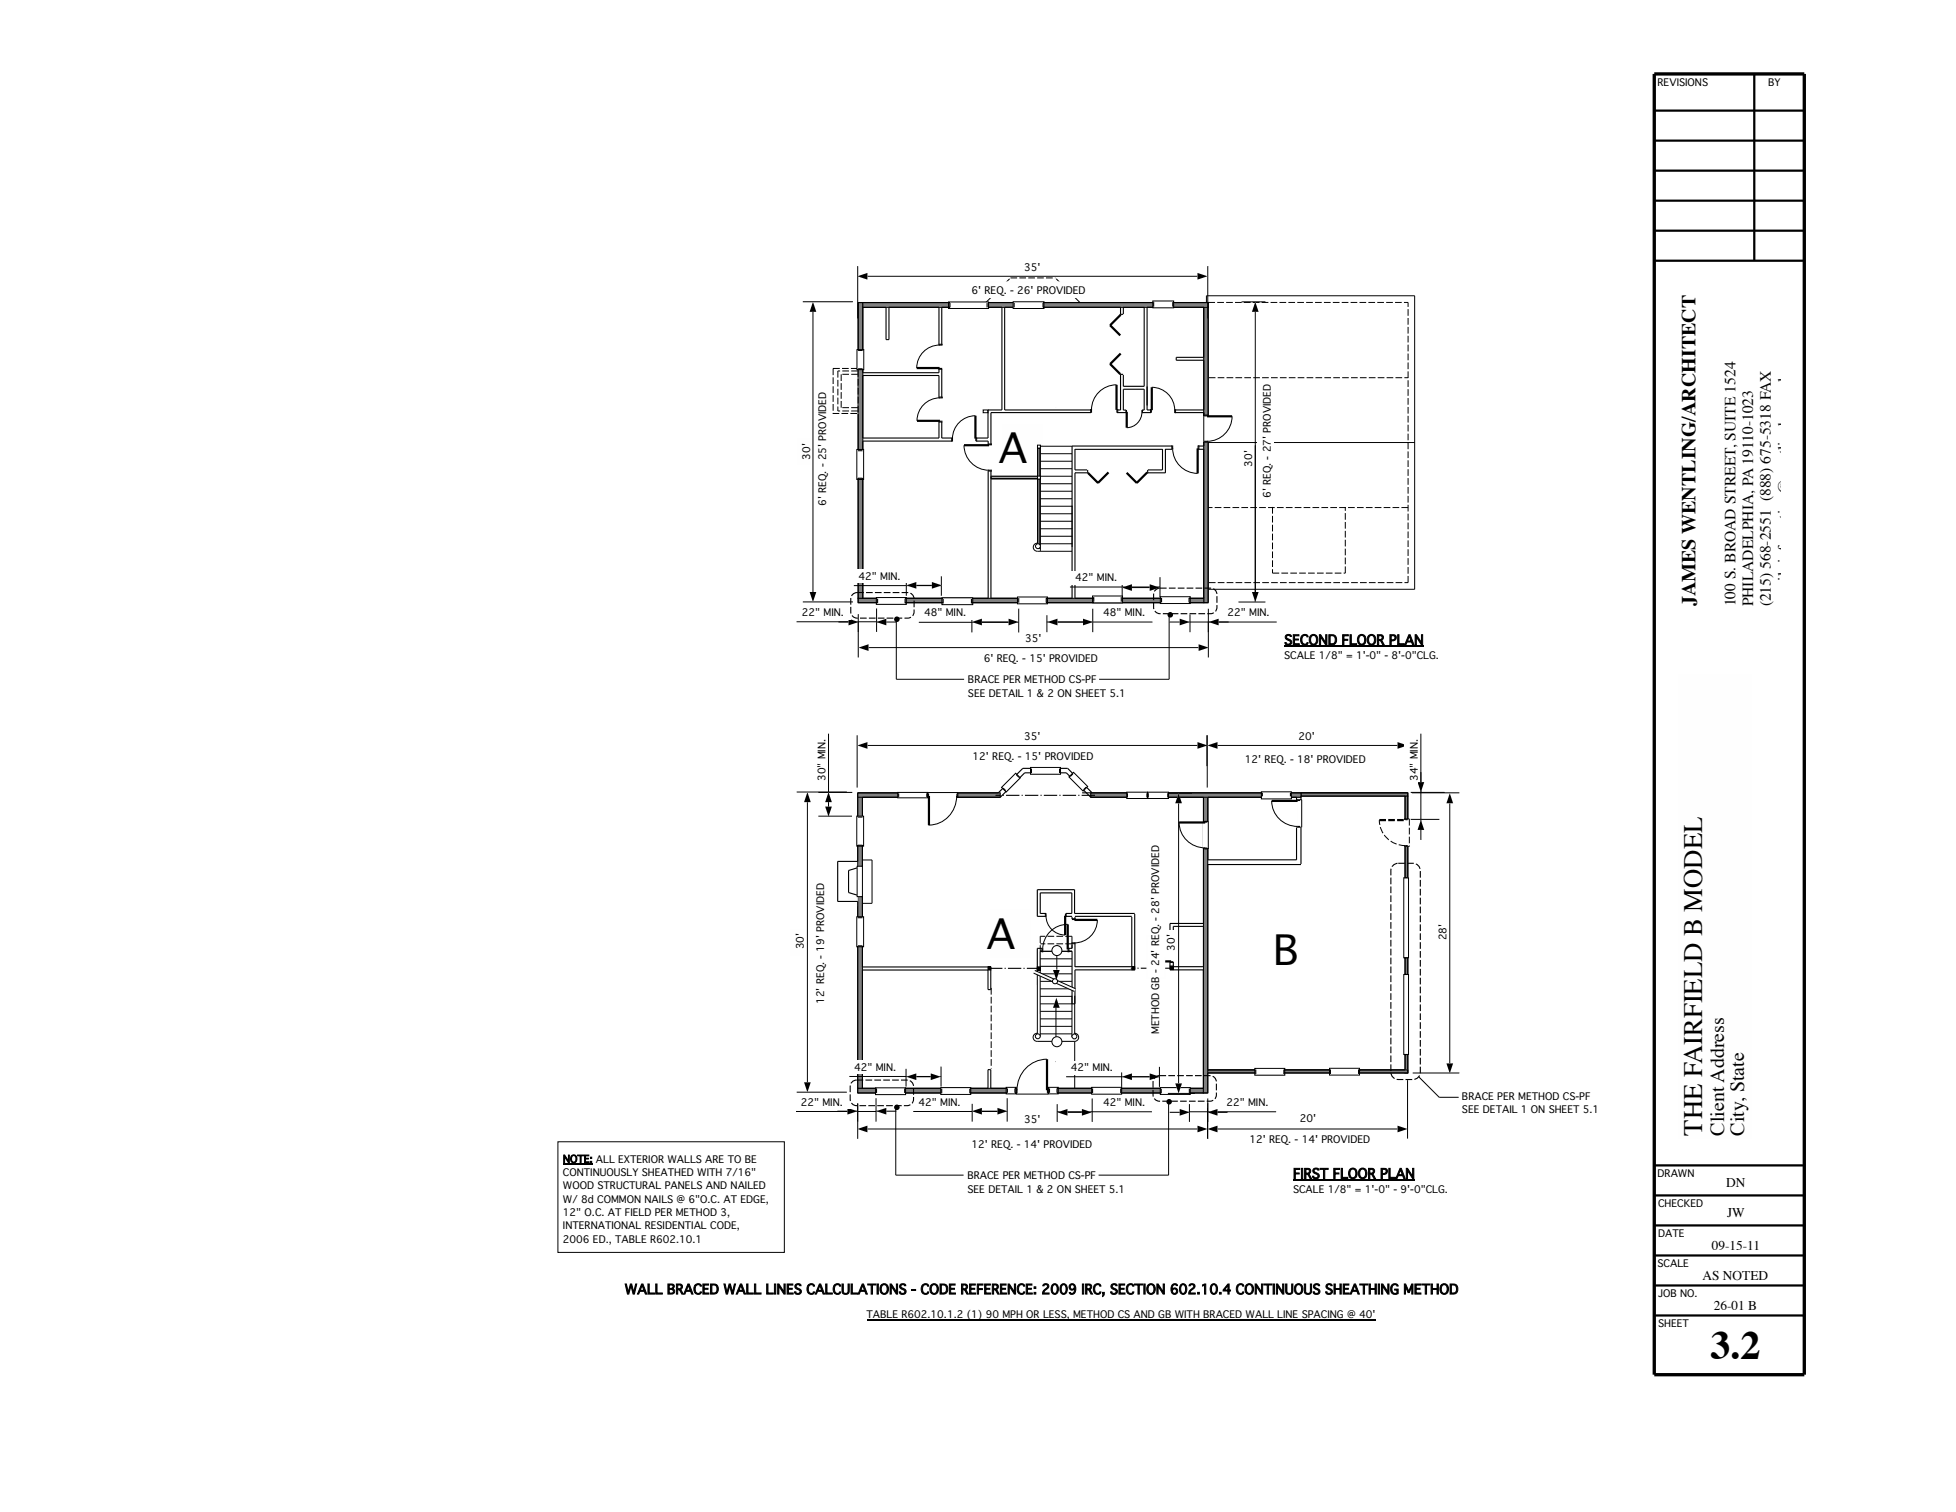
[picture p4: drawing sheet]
<svg xmlns="http://www.w3.org/2000/svg" width="279mm" height="216mm" viewBox="0 0 279 216" stroke-linecap="round" stroke-linejoin="round" font-family="sans-serif">
<path d="M172.6 63.2h29.5" fill="none" stroke="#000" stroke-width=".14"/>
<path d="M179.6 62.5h2.4v1.6h-2.4z" fill-rule="evenodd" fill="#fff"/>
<path d="M185.8 113.2h15.3v.5h-15.3z" fill-rule="evenodd" fill="#808080"/>
<path d="M185.8 113.2h15.3v.5h-15.3zM200.7 113.7h.4v39.5h-.4z" fill="none" stroke="#000" stroke-width=".14"/>
<path d="M200.9 113.7v39.5" fill="none" stroke="#808080" stroke-width=".4"/>
<path d="M171.9 113.8h.6v42.3h-.6z" fill-rule="evenodd" fill="#808080"/>
<path d="M171.9 113.8h.6v42.3h-.6zM172.5 152.8h28.6v.4h-28.6z" fill="none" stroke="#000" stroke-width=".14"/>
<path d="M172.5 153h28.6" fill="none" stroke="#808080" stroke-width=".44"/>
<path d="M122.5 155.4h49.4v.7h-49.4z" fill-rule="evenodd" fill="#808080"/>
<path d="M122.5 155.4h49.4v.7h-49.4z" fill="none" stroke="#000" stroke-width=".14"/>
<path d="M122.5 113.8h.7v41.6h-.7z" fill-rule="evenodd" fill="#808080"/>
<path d="M122.5 113.8h.7v41.6h-.7z" fill="none" stroke="#000" stroke-width=".14"/>
<path d="M122.5 113.2h20.4v.6h-20.4z" fill-rule="evenodd" fill="#808080"/>
<path d="M122.5 113.2h20.4v.6h-20.4z" fill="none" stroke="#000" stroke-width=".14"/>
<path d="M155.8 113.2h30v.6h-30z" fill-rule="evenodd" fill="#808080"/>
<path d="M155.8 113.2h30v.6h-30z" fill="none" stroke="#000" stroke-width=".14"/>
<path d="M171.9 43.2h.7v42.9h-.7z" fill-rule="evenodd" fill="#808080"/>
<path d="M171.9 43.2h.7v42.9h-.7z" fill="none" stroke="#000" stroke-width=".14"/>
<path d="M122.6 85.4h49.3v.7h-49.3z" fill-rule="evenodd" fill="#808080"/>
<path d="M122.6 85.4h49.3v.7h-49.3z" fill="none" stroke="#000" stroke-width=".14"/>
<path d="M122.6 43.2h.7v42.2h-.7z" fill-rule="evenodd" fill="#808080"/>
<path d="M122.6 43.2h.7v42.2h-.7z" fill="none" stroke="#000" stroke-width=".14"/>
<path d="M123.3 43.2h49.3v.7h-49.3z" fill-rule="evenodd" fill="#808080"/>
<path d="M123.3 43.2h49.3v.7h-49.3z" fill="none" stroke="#000" stroke-width=".14"/>
<path d="M123.8 188.5h72.7" fill="none" stroke="#000" stroke-width=".16"/>
<path d="M141.5 130h5.6v6.6h-5.6z" fill-rule="evenodd" fill="#fefefe"/>
<path d="M141.5 130h5.6v6.6h-5.6z" fill="none" stroke="#fefefe" stroke-width=".14"/>
<path d="M184.7 168.5h17.4" fill="none" stroke="#000" stroke-width=".16"/>
<path d="M113.8 113.1h7.2M115.3 114.5v40M113.8 156h7.2" fill="none" stroke="#000" stroke-width=".14"/>
<path d="M114.9 154.5h.9l-.5 1.5z" fill-rule="evenodd" fill="#fefefe"/>
<path d="M114.9 154.5h.9l-.5 1.5z" fill-rule="evenodd" fill="#000"/>
<path d="M115.3 113.1l.5 1.4h-.9z" fill-rule="evenodd" fill="#fefefe"/>
<path d="M115.3 113.1l.5 1.4h-.9z" fill-rule="evenodd" fill="#000"/>
<g fill="#fefefe">
<path d="M113 132.6h1.9v3.8h-1.9z" fill-rule="evenodd"/>
<path d="M143.3 60.7h5.5v6.6h-5.5z" fill-rule="evenodd"/>
</g>
<path d="M143.3 60.7h5.5v6.6h-5.5z" fill="none" stroke="#fefefe" stroke-width=".14"/>
<path d="M79.7 163h32.3v15.8h-32.3z" fill-rule="evenodd" fill="#fff"/>
<path d="M123 123.8v4.2M123.2 122.8h1.4v6.2h-1.4M148.1 147.5a.58 .58 0 0 0-.5 .6 .58 .58 0 0 0 .5 .6M153.1 142.2v5.9M153.5 147.5a.58 .58 0 0 1 .6 .6 .58 .58 0 0 1-.6 .6M153.5 142.2v6.1M79.7 163h32.3v15.8h-32.3z" fill="none" stroke="#000" stroke-width=".14"/>
<g fill="none" stroke="#000" stroke-width=".16">
<path d="M122.5 113.3v9.7M122.5 113.2h20.1l3.5-3.5h6.4l3.5 3.5M154.6 113.2h46.5v40h-28.6v2.9M172.5 113.8h12.7v9h-12.7zM122.5 128.7v27.4M141.5 138.1h-18.3v-10.1l-2-.6v-3.1l2-.6v-9.9h19.7l3.5-3.4h5.9l3.5 3.4h16.1v18.1h-4.8v6.6M148.6 135.8v3.4M153.1 130.9v4.5M153.5 127v3.4M153.6 138.5h8.5M167.1 138.5h4.8v16.9h-30.4M167.6 132.3h4.3v5.7h-4.3z"/>
<path d="M185.8 123.4v-9.7h14.9v39.1h-28.2v-29.4h13.3M141.1 141.3v-2.8h-17.9v16.9M80.4 166.3h4.2"/>
</g>
<path d="M122.5 127.8v1.6M123 123.7v4.3" fill="none" stroke="#fefefe" stroke-width=".14"/>
<path d="M153.2 147.8a.35 .35 0 0 1 .4-.1 .35 .35 0 0 1 .2 .3h-.3h.3a.35 .35 0 0 1-.4 .3 .35 .35 0 0 1-.2-.5z" fill-rule="evenodd" fill="#fff"/>
<g fill="none" stroke="#000" stroke-width=".14">
<path d="M148.1 148.7h5.4v6.7"/>
<circle cx="153.5" cy="148" r=".35"/>
</g>
<g fill="none" stroke="#000" stroke-width=".16">
<path d="M141.5 138.1v3.2h-.4M148.6 135.8h4.5v7.5M148.6 127.5h4.5v2.9h-4.5zM153.1 135.4h-4.9v3.7M153.5 130.4h8.6M153.5 127h-5.3v3.9h4.9M153.6 138h8.1M153.6 130.9h8.1M153.6 130.9v7.2M153.6 138.5v4.8M161.7 130.9v7.2M162.1 130.5v8"/>
<path d="M122.5 156.1h50M123.2 155.4h17.9v-2.7h.4v2.7"/>
</g>
<path d="M148.6 138.3h-7.5M167.6 138.3h-6.1" fill="none" stroke="#000" stroke-width=".16" stroke-dasharray="1.9 .3 .2 .3" stroke-linecap="butt"/>
<g fill="#fff">
<path d="M200.4 139.1h1v11.5h-1z" fill-rule="evenodd"/>
<path d="M200.5 139.1h.7v11.5h-.7z" fill-rule="evenodd"/>
</g>
<path d="M200.5 139.1h.7v11.5h-.7z" fill="none" stroke="#000" stroke-width=".14"/>
<path d="M122.5 123h-2.8v5.7h2.8M200.6 139.1h.5M200.6 150.6h.5" fill="none" stroke="#000" stroke-width=".16"/>
<path d="M141.6 141.1v11.5" fill="none" stroke="#000" stroke-width=".14" stroke-dasharray="1 .3" stroke-linecap="butt"/>
<path d="M156.4 113.6h-14.2" fill="none" stroke="#000" stroke-width=".16" stroke-dasharray="1.9 .3 .2 .3" stroke-linecap="butt"/>
<path d="M185.2 114.3h.9v3.8h-.9z" fill-rule="evenodd" fill="#fff"/>
<path d="M185.2 114.3h.9v3.8h-.9z" fill="none" stroke="#fefefe" stroke-width=".14"/>
<path d="M185.2 118h.5M185.2 114.3h.5" fill="none" stroke="#000" stroke-width=".16"/>
<path d="M185.2 114.2h.7M185.2 118.1h.7" fill="none" stroke="#000" stroke-width=".14"/>
<path d="M181.6 114.4h3.8v3.6a3.7 3.7 0 0 1-3.8-3.6z" fill-rule="evenodd" fill="#fff"/>
<path d="M181.6 114.4a3.7 3.7 0 0 0 3.8 3.6M185.9 114.2v3.9M172 121.1h.4" fill="none" stroke="#000" stroke-width=".14"/>
<path d="M181.6 114.4h3.8" fill="none" stroke="#000" stroke-width=".32"/>
<path d="M172 121.2h.6" fill="none" stroke="#000" stroke-width=".16"/>
<path d="M171.8 117.4h.9v3.7h-.9z" fill-rule="evenodd" fill="#fff"/>
<path d="M172 117.4h.5M172 117.3h.6M172 121.1h.5" fill="none" stroke="#000" stroke-width=".16"/>
<path d="M168.4 117.4a3.7 3.7 0 0 0 3.8 3.7M172 117.3h.5M172.6 117.3v3.9" fill="none" stroke="#000" stroke-width=".14"/>
<path d="M168.4 117.4h3.8" fill="none" stroke="#000" stroke-width=".32"/>
<path d="M145.3 155.2h4.3v.9h-4.3z" fill-rule="evenodd" fill="#fff"/>
<path d="M145.3 155.6v.5M149.6 155.5v.6" fill="none" stroke="#000" stroke-width=".16"/>
<path d="M149.6 151.2a4.4 4.4 0 0 0-4.3 4.5M149.7 155.5v.7h-4.5v-.6" fill="none" stroke="#000" stroke-width=".14"/>
<path d="M149.6 151.2v4.5" fill="none" stroke="#000" stroke-width=".32"/>
<path d="M149.9 155.3h1.1v.9h-1.1z" fill-rule="evenodd" fill="#fff"/>
<path d="M149.7 155.3h1.5v.9h-1.5z" fill="none" stroke="#000" stroke-width=".14"/>
<path d="M149.9 155.4v.6M151 155.4v.6" fill="none" stroke="#000" stroke-width=".16"/>
<path d="M143.9 155.3h1.1v.9h-1.1z" fill-rule="evenodd" fill="#fff"/>
<path d="M148.2 139.1v9.2M148.6 139.2v8.8M143.7 155.3h1.5v.9h-1.5zM150.7 151.6h.1" fill="none" stroke="#000" stroke-width=".14"/>
<path d="M143.9 155.4v.6M145 155.4v.6" fill="none" stroke="#000" stroke-width=".16"/>
<path d="M152.9 131.3h1v3.3h-1z" fill-rule="evenodd" fill="#fff"/>
<path d="M153.1 134.6h.5M153.1 131.3h.5" fill="none" stroke="#000" stroke-width=".16"/>
<path d="M153.1 134.8h.5M153.1 131.2h.5M156.7 131.4a3.3 3.3 0 0 1-3.2 3.2" fill="none" stroke="#000" stroke-width=".14"/>
<path d="M153.5 131.4h3.2" fill="none" stroke="#000" stroke-width=".32"/>
<path d="M149.4 130.3h2.8v.7h-2.8z" fill-rule="evenodd" fill="#fff"/>
<path d="M149.4 130.4v.4M152.2 130.4v.5" fill="none" stroke="#000" stroke-width=".16"/>
<path d="M148.9 135.4h3.7M149.3 130.4v.4M149.4 130.8a2.75 2.75 0 0 0 2.7 2.7M152.3 130.4v.5" fill="none" stroke="#000" stroke-width=".14"/>
<path d="M152.1 130.8v2.7" fill="none" stroke="#000" stroke-width=".32"/>
<path d="M128.4 113.1h4v.9h-4z" fill-rule="evenodd" fill="#fff"/>
<path d="M128.2 113.1h4.3v.8h-4.3zM136.7 113.4v.4" fill="none" stroke="#000" stroke-width=".14"/>
<path d="M128.4 113.3v.5M132.4 113.3v.5M136.8 113.2v.6" fill="none" stroke="#000" stroke-width=".16"/>
<path d="M132.6 113h4.1v1h-4.1z" fill-rule="evenodd" fill="#fff"/>
<path d="M132.5 113.2v.6M132.6 113.3v.5M136.7 113.3v.5" fill="none" stroke="#000" stroke-width=".16"/>
<path d="M132.5 113.3v.5M132.5 113.2h4.3M136.7 113.7a4 4 0 0 1-4.1 4.1" fill="none" stroke="#000" stroke-width=".14"/>
<path d="M132.7 113.7v4.1" fill="none" stroke="#000" stroke-width=".32"/>
<path d="M151.2 143.9h1.1v4.5h-1.1z" fill-rule="evenodd" fill="#fff"/>
<path d="M151.2 143.9h1.1v4.5h-1.1z" fill="none" stroke="#fefefe" stroke-width=".14"/>
<path d="M148.9 135.2h3.7v.9h-3.7z" fill-rule="evenodd" fill="#fff"/>
<path d="M148.9 135.4v.6M152.6 135.4v.6" fill="none" stroke="#000" stroke-width=".16"/>
<path d="M152.5 132v3.6" fill="none" stroke="#000" stroke-width=".32"/>
<path d="M148.8 135.4v.6M152.5 132a3.6 3.6 0 0 0-3.6 3.6M152.7 135.4v.6M148.6 147.6h4.5" fill="none" stroke="#000" stroke-width=".14"/>
<path d="M142.9 110.2h2v.4h-2z" fill-rule="evenodd" fill="#fff"/>
<path d="M142.9 110.2h2v.4h-2z" fill="none" stroke="#fefefe" stroke-width=".14"/>
<path d="M200.6 117h.9v3.9h-.9z" fill-rule="evenodd" fill="#fff"/>
<path d="M200.6 117h.9v3.9h-.9z" fill="none" stroke="#fefefe" stroke-width=".14" stroke-dasharray="1 .3" stroke-linecap="butt"/>
<path d="M201.1 117h-.5M201.1 120.7h-.5" fill="none" stroke="#000" stroke-width=".16" stroke-dasharray="1 .3" stroke-linecap="butt"/>
<path d="M200.6 116.9h.7M200.6 120.9h.7" fill="none" stroke="#000" stroke-width=".14" stroke-dasharray="1 .3" stroke-linecap="butt"/>
<path d="M197 117.1h3.7v3.6a3.7 3.7 0 0 1-3.7-3.6z" fill-rule="evenodd" fill="#fff"/>
<path d="M201.3 116.9v4M200.7 120.7a3.7 3.7 0 0 1-3.7-3.6" fill="none" stroke="#000" stroke-width=".14" stroke-dasharray="1 .3" stroke-linecap="butt"/>
<path d="M197 117.1h3.7" fill="none" stroke="#000" stroke-width=".32" stroke-dasharray="1 .3" stroke-linecap="butt"/>
<path d="M143.1 112.4l1.9-1.9 .7 .6-1.9 1.9z" fill-rule="evenodd" fill="#fff"/>
<path d="M145.1 110.4l.6 .7-2 2-.6-.7z" fill="none" stroke="#000" stroke-width=".14"/>
<path d="M143.3 112.5l.4 .4M145.2 110.6l.3 .4" fill="none" stroke="#000" stroke-width=".16"/>
<path d="M164 113.1h2.8v.9h-2.8z" fill-rule="evenodd" fill="#fff"/>
<path d="M163.9 113.1h3v.9h-3z" fill="none" stroke="#000" stroke-width=".14"/>
<path d="M164 113.3v.6M166.8 113.3v.6" fill="none" stroke="#000" stroke-width=".16"/>
<path d="M161 113.1h2.8v.9h-2.8z" fill-rule="evenodd" fill="#fff"/>
<path d="M160.9 113.1h3v.9h-3z" fill="none" stroke="#000" stroke-width=".14"/>
<path d="M161 113.3v.6M163.8 113.3v.6" fill="none" stroke="#000" stroke-width=".16"/>
<path d="M165.9 155.3h4v1h-4z" fill-rule="evenodd" fill="#fff"/>
<path d="M165.7 155.3h4.3v1h-4.3z" fill="none" stroke="#000" stroke-width=".14"/>
<path d="M165.9 155.5v.6M169.9 155.5v.6" fill="none" stroke="#000" stroke-width=".16"/>
<path d="M147.9 147.8a.35 .35 0 0 1 .4-.2 .35 .35 0 0 1 .3 .4h-.4h.4a.35 .35 0 0 1-.5 .3 .35 .35 0 0 1-.2-.5z" fill-rule="evenodd" fill="#fff"/>
<circle cx="148.2" cy="148" r=".35" fill="none" stroke="#000" stroke-width=".14"/>
<path d="M156 155.3h4v.9h-4z" fill-rule="evenodd" fill="#fff"/>
<path d="M155.9 155.3h4.3v.9h-4.3z" fill="none" stroke="#000" stroke-width=".14"/>
<path d="M156.1 155.4v.7M160.1 155.4v.7" fill="none" stroke="#000" stroke-width=".16"/>
<path d="M134.5 155.3h4v1h-4z" fill-rule="evenodd" fill="#fff"/>
<path d="M134.4 155.3h4.3v1h-4.3z" fill="none" stroke="#000" stroke-width=".14"/>
<path d="M134.5 155.5v.6M138.5 155.5v.6" fill="none" stroke="#000" stroke-width=".16"/>
<path d="M125.2 155.2h4v1h-4z" fill-rule="evenodd" fill="#fff"/>
<path d="M125.1 155.3h4.3v1h-4.3z" fill="none" stroke="#000" stroke-width=".14"/>
<path d="M125.2 155.4v.7M129.2 155.4v.7" fill="none" stroke="#000" stroke-width=".16"/>
<path d="M147.3 109.6h4v1h-4z" fill-rule="evenodd" fill="#fff"/>
<path d="M147.2 109.6h4.3v1h-4.3z" fill="none" stroke="#000" stroke-width=".14"/>
<path d="M147.3 109.7v.7M151.4 109.7v.7" fill="none" stroke="#000" stroke-width=".16"/>
<path d="M153.4 110.3l1.9 1.9-.7 .7-1.8-1.9z" fill-rule="evenodd" fill="#fff"/>
<path d="M153.3 110.3l2.1 2-.7 .7-2-2.1z" fill="none" stroke="#000" stroke-width=".14"/>
<path d="M153.3 110.5l-.4 .4M155.1 112.4l-.3 .4" fill="none" stroke="#000" stroke-width=".16"/>
<path d="M122.4 116.7h1v4h-1z" fill-rule="evenodd" fill="#fff"/>
<path d="M122.4 116.5h1v4.3h-1z" fill="none" stroke="#000" stroke-width=".14"/>
<path d="M122.5 116.7h.7M122.5 120.7h.7" fill="none" stroke="#000" stroke-width=".16"/>
<path d="M122.4 131h1v4h-1z" fill-rule="evenodd" fill="#fff"/>
<g fill="none" stroke="#000" stroke-width=".14">
<path d="M122.4 130.9h1v4.3h-1zM141.1 138.1h.4v.4h-.4zM148.2 138.1h.4v.5h-.4zM148.6 135.8h4.5M148.6 139.1h4.5M148.6 138h4.5M148.6 136.9h4.5M151 135.7v2.8M148.6 146.6h4.5M148.6 145.5h4.5M148.6 144.4h4.5M148.6 143.3h4.5"/>
<path d="M148.6 142.3h4.5M148.6 141.2h4.5M148.6 140.1h4.5"/>
</g>
<path d="M122.5 135.1h.7M122.5 131h.7" fill="none" stroke="#000" stroke-width=".16"/>
<g fill="#000">
<path d="M141.1 138.1h.4v.4h-.4z" fill-rule="evenodd"/>
<path d="M148.2 138.1h.4v.5h-.4z" fill-rule="evenodd"/>
</g>
<path d="M148.6 133.7v2.1M153.1 134.8h-4.5M153.1 133.7h-4.5M153.1 133.7v1.7" fill="none" stroke="#000" stroke-width=".14" stroke-dasharray="1 .3" stroke-linecap="butt"/>
<circle cx="151" cy="135.7" r=".71" fill="#fefefe" stroke="#000" stroke-width=".14"/>
<path d="M150.4 138.5h1l-.5 1.4z" fill-rule="evenodd" fill="#fefefe"/>
<path d="M150.4 138.5h1l-.5 1.4z" fill-rule="evenodd" fill="#000"/>
<path d="M150.8 143.9v4.8" fill="none" stroke="#000" stroke-width=".14"/>
<circle cx="151" cy="148.7" r=".71" fill="#fefefe" stroke="#000" stroke-width=".14"/>
<path d="M150.9 142.5l.5 1.4h-1z" fill-rule="evenodd" fill="#fefefe"/>
<path d="M150.9 142.5l.5 1.4h-1z" fill-rule="evenodd" fill="#000"/>
<path d="M147.8 138.6l5.8 2.6-.1 .4-5.9-2.6z" fill-rule="evenodd" fill="#fefefe"/>
<path d="M147.6 139l5.9 2.6zM147.8 138.6l5.8 2.6z" fill="none" stroke="#000" stroke-width=".14"/>
<path d="M150.4 139.9a.36 .36 0 0 1 .4-.1 .36 .36 0 0 1 .3 .3h-.4h.4a.36 .36 0 0 1-.5 .4 .36 .36 0 0 1-.2-.6z" fill-rule="evenodd" fill="#fff"/>
<circle cx="150.7" cy="140.1" r=".36" fill="none" stroke="#000" stroke-width=".14"/>
<path d="M153.1 143.3h.5" fill="none" stroke="#000" stroke-width=".16"/>
<path d="M167 134.5h.7v2.8h-.7z" fill-rule="evenodd" fill="#fff"/>
<path d="M167.2 137.3h.4M167.2 134.5h.4" fill="none" stroke="#000" stroke-width=".16"/>
<path d="M161.7 138h.4v.5h-.4zM167.2 137.4h.4M167.2 137.9h.4v.6h-.4zM167.2 134.5h.4M167.3 134.5a2.75 2.75 0 0 0-2.8 2.8" fill="none" stroke="#000" stroke-width=".14"/>
<path d="M164.5 137.3h2.8" fill="none" stroke="#000" stroke-width=".32"/>
<g fill="#000">
<path d="M161.7 138h.4v.5h-.4z" fill-rule="evenodd"/>
<path d="M167.2 137.9h.4v.6h-.4z" fill-rule="evenodd"/>
</g>
<path d="M119 52.6h3.6v6.4h-3.6z" fill-rule="evenodd" fill="#fff"/>
<path d="M119 52.6h3.6v6.4h-3.6z" fill="none" stroke="#000" stroke-width=".14" stroke-dasharray="1 .3" stroke-linecap="butt"/>
<path d="M140.4 58.5h.7v.4h-.7z" fill-rule="evenodd" fill="#fff"/>
<path d="M140.4 58.5h.7v.4h-.7zM150.8 58.2h.1" fill="none" stroke="#000" stroke-width=".14"/>
<path d="M141.1 58.5h2M141.5 58.9h30.5M143.5 58.5h16.6M160.5 58.6h2.9M163.9 58.5h8.1" fill="none" stroke="#000" stroke-width=".16"/>
<path d="M155.9 58.2h3.6v.9h-3.6z" fill-rule="evenodd" fill="#fff"/>
<path d="M155.9 58.4v.5M159.5 58.4v.5M160.5 58.6v-3h2.9v3M160.5 55.2h2.9M163.9 55.2v3.3" fill="none" stroke="#000" stroke-width=".16"/>
<path d="M159.5 54.9v3.6" fill="none" stroke="#000" stroke-width=".32"/>
<path d="M155.8 58.4v.5M159.5 54.9a3.6 3.6 0 0 0-3.6 3.6M159.7 58.4v.5" fill="none" stroke="#000" stroke-width=".14"/>
<path d="M160.9 58.5h2.2v.5h-2.2z" fill-rule="evenodd" fill="#fff"/>
<path d="M160.9 58.5v.4M163.1 58.5v.4" fill="none" stroke="#000" stroke-width=".16"/>
<path d="M160.9 58.8v2.3" fill="none" stroke="#000" stroke-width=".32"/>
<path d="M160.8 58.5v.4M163.1 58.8a2.22 2.22 0 0 1-2.2 2.3M163.2 58.5v.4" fill="none" stroke="#000" stroke-width=".14"/>
<path d="M144.3 39.7h6.4M140.8 43.2l3.5-3.5M154.2 43.2l-3.5-3.5" fill="none" stroke="#000" stroke-width=".14" stroke-dasharray="1 .3" stroke-linecap="butt"/>
<path d="M141.5 68.1h6.8v.2h-6.8z" fill-rule="evenodd" fill="#fff"/>
<path d="M141.5 68.1h6.8v.2h-6.8z" fill="none" stroke="#000" stroke-width=".14"/>
<path d="M148.3 64h.2v14.3h-.2z" fill-rule="evenodd" fill="#fff"/>
<path d="M141.6 68h6.6M141.6 68.4h7M148.3 64h.2v14.3h-.2z" fill="none" stroke="#000" stroke-width=".14"/>
<g fill="none" stroke="#000" stroke-width=".16">
<path d="M123.3 53.6h10.8v8.9h-10.8zM123.3 43.9v9.3h10.8v-9.3h-7.1v4.6M126.6 43.9v4.6M141.1 58.5v4h-6.6v-18.6h8.6v14.6M141.5 58.9v26.5h11.6v-21.7h18.9M160.1 43.9h-16.6v14.6M160.5 43.9h2.9M163.9 43.9h8v7.1h-3.9v.4h4M123.3 63h17.9v22.4h-17.9zM153.6 64.2h12.5M153.6 64.1v3M166.5 64.1v3.4"/>
<path d="M171.9 64.1v21.3h-18.3v-17.9M172.6 86v-42.8h-50v42.9"/>
</g>
<path d="M172.6 43.2h28.5M172.7 83.2h28.4" fill="none" stroke="#000" stroke-width=".14" stroke-dasharray="1 .3" stroke-linecap="butt"/>
<path d="M135.7 43.1h5.3v.9h-5.3z" fill-rule="evenodd" fill="#fff"/>
<path d="M135.5 43.1h5.7v.9h-5.7zM172.3 43.2v-1h29.8v41.9h-29.5M148.6 68v10.7M158.7 67.4h2.9" fill="none" stroke="#000" stroke-width=".14"/>
<path d="M123.3 43.9h3.3M126.6 48.5h.4M135.7 43.3v.6M141 43.3v.6M172 51.4v7.1M172 58.9v4.8M166.5 64.2h5.4M122.6 86.1h50" fill="none" stroke="#000" stroke-width=".16"/>
<path d="M140.9 63.5h.9v3.6h-.9z" fill-rule="evenodd" fill="#fff"/>
<path d="M141.2 67.1h.5M141.2 63.5h.5" fill="none" stroke="#000" stroke-width=".16"/>
<path d="M137.7 63.6h3.6" fill="none" stroke="#000" stroke-width=".32"/>
<path d="M137.7 63.6a3.6 3.6 0 0 0 3.6 3.5M141.2 63.4h.5M141.2 67.3h.5M148.2 63.6v4.4M148.6 63.6v4.8" fill="none" stroke="#000" stroke-width=".14"/>
<path d="M148.2 63.6h.4v.4h-.4z" fill-rule="evenodd" fill="#fff"/>
<path d="M148.2 63.6h.4v.4h-.4z" fill="none" stroke="#000" stroke-width=".14"/>
<path d="M148.2 68h.4v.4h-.4z" fill-rule="evenodd" fill="#fff"/>
<path d="M148.2 68h.4v.4h-.4z" fill="none" stroke="#000" stroke-width=".14"/>
<path d="M133.8 49.3h1v3.3h-1z" fill-rule="evenodd" fill="#fff"/>
<path d="M134.1 52.6h.5M134.1 49.3h.5" fill="none" stroke="#000" stroke-width=".16"/>
<path d="M134.1 52.7h.5M134.1 49.2h.5M134.2 49.3a3.3 3.3 0 0 0-3.3 3.3" fill="none" stroke="#000" stroke-width=".14"/>
<path d="M130.9 52.6h3.3" fill="none" stroke="#000" stroke-width=".32"/>
<path d="M133.9 56.8h.9v3.4h-.9z" fill-rule="evenodd" fill="#fff"/>
<path d="M134.1 56.8h.6M134.1 60.2h.5" fill="none" stroke="#000" stroke-width=".16"/>
<path d="M134.1 56.7h.6M134.3 56.8a3.3 3.3 0 0 0-3.3 3.3M134.1 60.3h.5" fill="none" stroke="#000" stroke-width=".14"/>
<path d="M131 60.1h3.3" fill="none" stroke="#000" stroke-width=".32"/>
<path d="M136.1 62.3h3.3v.9h-3.3z" fill-rule="evenodd" fill="#fff"/>
<path d="M136.1 62.5v.5M139.4 62.5v.5M153.6 67.1h12.5M153.6 67.5h12.9" fill="none" stroke="#000" stroke-width=".16"/>
<path d="M139.3 59.4a3.3 3.3 0 0 0-3.2 3.2M135.9 62.5v.5M139.5 62.5v.5" fill="none" stroke="#000" stroke-width=".14"/>
<path d="M139.3 59.4v3.2" fill="none" stroke="#000" stroke-width=".32"/>
<path d="M155.4 67h8.5v.7h-8.5z" fill-rule="evenodd" fill="#fff"/>
<path d="M158.3 67.5l-1.5 1.5-1.4-1.5M163.9 67.5l-1.5 1.5-1.5-1.5" fill="none" stroke="#000" stroke-width=".32"/>
<path d="M155.4 67.1v.5M163.9 67.1v.5M166.1 64.1v3" fill="none" stroke="#000" stroke-width=".16"/>
<path d="M167.5 63.5h3.6v.9h-3.6z" fill-rule="evenodd" fill="#fff"/>
<path d="M160.1 43.9v14.6M160.5 43.9v11.3M163.4 43.9v11.3M163.9 43.9v14M167.5 63.6v.5M171.1 63.6v.5" fill="none" stroke="#000" stroke-width=".16"/>
<path d="M171.1 64v3.6" fill="none" stroke="#000" stroke-width=".32"/>
<path d="M167.4 63.6v.5M167.5 64a3.6 3.6 0 0 0 3.6 3.6M171.3 63.6v.5" fill="none" stroke="#000" stroke-width=".14"/>
<path d="M159.8 44.9h.8v8.6h-.8z" fill-rule="evenodd" fill="#fff"/>
<path d="M158.6 46.4l1.4 1.5M158.6 52l1.4 1.4M160.1 44.9l-1.5 1.5M160.1 50.5l-1.5 1.5" fill="none" stroke="#000" stroke-width=".32"/>
<path d="M160 44.9h.4M160 53.5h.4" fill="none" stroke="#000" stroke-width=".16"/>
<path d="M164.5 58.2h3.3v.9h-3.3z" fill-rule="evenodd" fill="#fff"/>
<path d="M164.5 58.4v.5M167.8 58.5v.5" fill="none" stroke="#000" stroke-width=".16"/>
<path d="M164.3 58.4v.5M164.5 55.3a3.3 3.3 0 0 1 3.3 3.3M167.9 58.5v.5" fill="none" stroke="#000" stroke-width=".14"/>
<path d="M164.5 55.3v3.3" fill="none" stroke="#000" stroke-width=".32"/>
<path d="M201.1 83.2v-40" fill="none" stroke="#000" stroke-width=".14" stroke-dasharray="1 .3" stroke-linecap="butt"/>
<path d="M164.8 43h2.7v1h-2.7z" fill-rule="evenodd" fill="#fff"/>
<path d="M164.7 43h2.9v1h-2.9z" fill="none" stroke="#000" stroke-width=".14"/>
<path d="M164.8 43.1v.7M167.5 43.1v.7" fill="none" stroke="#000" stroke-width=".16"/>
<path d="M144.8 43h4.2v1h-4.2z" fill-rule="evenodd" fill="#fff"/>
<path d="M144.7 43.1h4.4v1h-4.4z" fill="none" stroke="#000" stroke-width=".14"/>
<path d="M144.9 43.2v.7M149 43.2v.7" fill="none" stroke="#000" stroke-width=".16"/>
<path d="M119.7 53v5.7M122.5 53h-2.8M122.5 58.7h-2.8" fill="none" stroke="#000" stroke-width=".14" stroke-dasharray="1 .3" stroke-linecap="butt"/>
<path d="M122.4 50h1v2.7h-1z" fill-rule="evenodd" fill="#fff"/>
<path d="M122.4 49.9h1v2.9h-1z" fill="none" stroke="#000" stroke-width=".14"/>
<path d="M122.6 50h.6" fill="none" stroke="#000" stroke-width=".16"/>
<path d="M123.2 52.7h-.6" fill="none" stroke="#000" stroke-width=".16" stroke-dasharray="1 .3" stroke-linecap="butt"/>
<path d="M125.4 85.3h3.9v1h-3.9z" fill-rule="evenodd" fill="#fff"/>
<path d="M125.2 85.3h4.3v1h-4.3z" fill="none" stroke="#000" stroke-width=".14"/>
<path d="M125.4 85.5v.6M129.3 85.5v.6" fill="none" stroke="#000" stroke-width=".16"/>
<path d="M134.7 85.4h4.1v.9h-4.1z" fill-rule="evenodd" fill="#fff"/>
<path d="M134.5 85.4h4.4v.9h-4.4z" fill="none" stroke="#000" stroke-width=".14"/>
<path d="M134.7 85.5v.7M138.8 85.5v.7" fill="none" stroke="#000" stroke-width=".16"/>
<path d="M156.2 85.1h4v1h-4z" fill-rule="evenodd" fill="#fff"/>
<path d="M156.1 85.1h4.2v1h-4.2z" fill="none" stroke="#000" stroke-width=".14"/>
<path d="M156.2 85.3v.6M160.2 85.3v.6" fill="none" stroke="#000" stroke-width=".16"/>
<path d="M165.9 85.2h3.9v1h-3.9z" fill-rule="evenodd" fill="#fff"/>
<path d="M165.7 85.2h4.3v1h-4.3z" fill="none" stroke="#000" stroke-width=".14"/>
<path d="M165.9 85.4v.6M169.8 85.4v.6" fill="none" stroke="#000" stroke-width=".16"/>
<path d="M122.4 64.4h1v3.9h-1z" fill-rule="evenodd" fill="#fff"/>
<path d="M122.4 64.2h1v4.3h-1zM148.2 77.6a.58 .58 0 0 0-.6 .5 .58 .58 0 0 0 .6 .6h4.9M148.2 68.4v9.9M153.1 72.2v5.9" fill="none" stroke="#000" stroke-width=".14"/>
<path d="M122.6 68.3h.6M122.6 64.4h.6" fill="none" stroke="#000" stroke-width=".16"/>
<path d="M151.2 74h1.2v4.4h-1.2z" fill-rule="evenodd" fill="#fff"/>
<path d="M151.2 74h1.2v4.4h-1.2z" fill="none" stroke="#fefefe" stroke-width=".14"/>
<path d="M148.6 77.6h4.5" fill="none" stroke="#000" stroke-width=".14"/>
<path d="M148.1 77.7a.35 .35 0 0 1 .5 .3h-.3h.3a.35 .35 0 0 1-.5 .3 .35 .35 0 0 1 0-.6z" fill-rule="evenodd" fill="#fff"/>
<g fill="none" stroke="#000" stroke-width=".14">
<path d="M148.6 76.6h4.5M148.6 75.5h4.5M148.6 74.4h4.5M148.6 73.4h4.5M148.6 72.3h4.5M148.6 71.2h4.5M148.6 70.1h4.5M148.6 69.1h4.5M148.6 68h4.5M148.6 66.9h4.5M148.6 64.8h4.5M148.6 63.7h4.5"/>
<path d="M148.6 65.9h4.5"/>
<circle cx="148.3" cy="78" r=".35"/>
</g>
<path d="M171.9 59.4h.9v3.6h-.9z" fill-rule="evenodd" fill="#fff"/>
<path d="M172 59.4h.5M172 63h.5" fill="none" stroke="#000" stroke-width=".16"/>
<path d="M172.4 59.4h3.6" fill="none" stroke="#000" stroke-width=".32"/>
<path d="M172 58.9v4.2M172 59.3h.5M176 59.4a3.6 3.6 0 0 1-3.6 3.6M172 63.1h.5" fill="none" stroke="#000" stroke-width=".14"/>
<path d="M120.2 53.4v4.8M122.5 53.4h-2.3M122.5 58.2h-2.3M172.7 53.9h28.4M201.1 72.5h-28.5" fill="none" stroke="#000" stroke-width=".14" stroke-dasharray="1 .3" stroke-linecap="butt"/>
<path d="M122.4 123.7h.8v4.3h-.8z" fill-rule="evenodd" fill="#fff"/>
<path d="M122.4 123.7h.8v4.3h-.8zM122.5 157.5v5.1M172.5 157.5v5.1M123.9 161.2h47.2" fill="none" stroke="#000" stroke-width=".14"/>
<path d="M171.1 160.7l1.4 .5-1.4 .5z" fill-rule="evenodd" fill="#fefefe"/>
<path d="M171.1 160.7l1.4 .5-1.4 .5z" fill-rule="evenodd" fill="#000"/>
<path d="M122.5 161.2l1.4-.5v1z" fill-rule="evenodd" fill="#fefefe"/>
<path d="M122.5 161.2l1.4-.5v1z" fill-rule="evenodd" fill="#000"/>
<path d="M145.6 158.9h3.8v1.9h-3.8z" fill-rule="evenodd" fill="#fff"/>
<path d="M113.7 158.7h11.4M122.5 157.6v2.6M125.1 156.8v3.4M125.2 158.7h2.8z" fill="none" stroke="#000" stroke-width=".14"/>
<path d="M125.2 158.7l1.4-.5v.9z" fill-rule="evenodd" fill="#fefefe"/>
<path d="M125.2 158.7l1.4-.5v.9z" fill-rule="evenodd" fill="#000"/>
<path d="M119.6 158.7h2.9z" fill="none" stroke="#000" stroke-width=".14"/>
<path d="M121 158.2l1.5 .5-1.5 .4z" fill-rule="evenodd" fill="#fefefe"/>
<path d="M121 158.2l1.5 .5-1.5 .4z" fill-rule="evenodd" fill="#000"/>
<path d="M113.7 156.4h7.8v2h-7.8z" fill-rule="evenodd" fill="#fff"/>
<path d="M130.5 158.7h13.4M138.9 157.6v2.6M140.3 158.7h2.2M143.9 156.8v3.4" fill="none" stroke="#000" stroke-width=".14"/>
<path d="M142.5 158.2l1.4 .5-1.4 .4z" fill-rule="evenodd" fill="#fefefe"/>
<path d="M142.5 158.2l1.4 .5-1.4 .4z" fill-rule="evenodd" fill="#000"/>
<path d="M138.8 158.7l1.5-.5v.9z" fill-rule="evenodd" fill="#fefefe"/>
<path d="M138.8 158.7l1.5-.5v.9z" fill-rule="evenodd" fill="#000"/>
<path d="M130.5 156.4h7.7v2h-7.7z" fill-rule="evenodd" fill="#fff"/>
<path d="M169.9 157.7v2.5M169.9 158.7h12.4M172.5 158.8h2.8zM172.5 156.9v3.3" fill="none" stroke="#000" stroke-width=".14"/>
<path d="M172.5 158.8l1.4-.4v.9z" fill-rule="evenodd" fill="#fefefe"/>
<path d="M172.5 158.8l1.4-.4v.9z" fill-rule="evenodd" fill="#000"/>
<path d="M167.1 158.8h2.8z" fill="none" stroke="#000" stroke-width=".14"/>
<path d="M168.5 158.4l1.4 .4-1.4 .5z" fill-rule="evenodd" fill="#fefefe"/>
<path d="M168.5 158.4l1.4 .4-1.4 .5z" fill-rule="evenodd" fill="#000"/>
<path d="M174.5 156.5h7.8v1.9h-7.8z" fill-rule="evenodd" fill="#fff"/>
<path d="M151 157.7v2.5M151 158.7h13.5M152.5 158.8h2M156 156.9v3.3" fill="none" stroke="#000" stroke-width=".14"/>
<path d="M154.5 158.4l1.5 .4-1.5 .5z" fill-rule="evenodd" fill="#fefefe"/>
<path d="M154.5 158.4l1.5 .4-1.5 .5z" fill-rule="evenodd" fill="#000"/>
<path d="M151.1 158.8l1.4-.4v.9z" fill-rule="evenodd" fill="#fefefe"/>
<path d="M151.1 158.8l1.4-.4v.9z" fill-rule="evenodd" fill="#000"/>
<path d="M156.8 156.5h7.7v1.9h-7.7z" fill-rule="evenodd" fill="#fff"/>
<path d="M122.4 105v7.5M123.9 106.4h47.2M172.4 105v7.5" fill="none" stroke="#000" stroke-width=".14"/>
<path d="M171.1 106l1.4 .4-1.4 .5z" fill-rule="evenodd" fill="#fefefe"/>
<path d="M171.1 106l1.4 .4-1.4 .5z" fill-rule="evenodd" fill="#000"/>
<path d="M122.5 106.4l1.4-.4v.9z" fill-rule="evenodd" fill="#fefefe"/>
<path d="M122.5 106.4l1.4-.4v.9z" fill-rule="evenodd" fill="#000"/>
<g fill="#fff">
<path d="M145.5 104.2h3.8v1.9h-3.8z" fill-rule="evenodd"/>
<path d="M163.8 133.6h2.6v6h-2.6z" fill-rule="evenodd"/>
</g>
<path d="M163.8 133.6h2.6v6h-2.6z" fill="none" stroke="#fefefe" stroke-width=".14"/>
<path d="M172.4 105v4.4M173.9 106.4h25.7M201 105v7.5" fill="none" stroke="#000" stroke-width=".14"/>
<path d="M199.6 106l1.5 .4-1.5 .5z" fill-rule="evenodd" fill="#fefefe"/>
<path d="M199.6 106l1.5 .4-1.5 .5z" fill-rule="evenodd" fill="#000"/>
<path d="M172.5 106.4l1.4-.4v.9z" fill-rule="evenodd" fill="#fefefe"/>
<path d="M172.5 106.4l1.4-.4v.9z" fill-rule="evenodd" fill="#000"/>
<path d="M184.8 104.2h3.8v1.9h-3.8z" fill-rule="evenodd" fill="#fff"/>
<path d="M172.5 158.2v4.4M201.1 154.2v8.4M173.9 161.2h25.7" fill="none" stroke="#000" stroke-width=".14"/>
<path d="M199.6 160.7l1.5 .5-1.5 .5z" fill-rule="evenodd" fill="#fefefe"/>
<path d="M199.6 160.7l1.5 .5-1.5 .5z" fill-rule="evenodd" fill="#000"/>
<path d="M172.5 161.2l1.4-.5v1z" fill-rule="evenodd" fill="#fefefe"/>
<path d="M172.5 161.2l1.4-.5v1z" fill-rule="evenodd" fill="#000"/>
<path d="M184.9 158.9h3.8v1.9h-3.8z" fill-rule="evenodd" fill="#fff"/>
<path d="M166.8 113.3h3.4M168.4 114.7v40M166.8 156.1h3.9" fill="none" stroke="#000" stroke-width=".14"/>
<path d="M167.9 154.7h.9l-.4 1.4z" fill-rule="evenodd" fill="#fefefe"/>
<path d="M167.9 154.7h.9l-.4 1.4z" fill-rule="evenodd" fill="#000"/>
<path d="M168.4 113.3l.4 1.4h-.9z" fill-rule="evenodd" fill="#fefefe"/>
<path d="M168.4 113.3l.4 1.4h-.9z" fill-rule="evenodd" fill="#000"/>
<path d="M166 132.8h1.9v3.8h-1.9z" fill-rule="evenodd" fill="#fff"/>
<path d="M201.7 113.2h6.8M207.1 114.7v37.1M201.8 153.2h6.7" fill="none" stroke="#000" stroke-width=".14"/>
<path d="M206.6 151.8h1l-.5 1.5z" fill-rule="evenodd" fill="#fefefe"/>
<path d="M206.6 151.8h1l-.5 1.5z" fill-rule="evenodd" fill="#000"/>
<path d="M207.1 113.3l.5 1.4h-1z" fill-rule="evenodd" fill="#fefefe"/>
<path d="M207.1 113.3l.5 1.4h-1z" fill-rule="evenodd" fill="#000"/>
<path d="M204.7 131.4h1.9v3.8h-1.9z" fill-rule="evenodd" fill="#fff"/>
<path d="M122.5 38v7.5M123.9 39.4h47.2M172.5 38v7.5" fill="none" stroke="#000" stroke-width=".14"/>
<path d="M171.1 39l1.4 .4-1.4 .5z" fill-rule="evenodd" fill="#fefefe"/>
<path d="M171.1 39l1.4 .4-1.4 .5z" fill-rule="evenodd" fill="#000"/>
<path d="M122.5 39.4l1.4-.4v.9z" fill-rule="evenodd" fill="#fefefe"/>
<path d="M122.5 39.4l1.4-.4v.9z" fill-rule="evenodd" fill="#000"/>
<path d="M145.6 37.2h3.8v1.9h-3.8z" fill-rule="evenodd" fill="#fff"/>
<path d="M114.7 43.1h7.1M116.1 44.5v40M114.7 85.9h7.1" fill="none" stroke="#000" stroke-width=".14"/>
<path d="M115.6 84.5h1l-.5 1.5z" fill-rule="evenodd" fill="#fefefe"/>
<path d="M115.6 84.5h1l-.5 1.5z" fill-rule="evenodd" fill="#000"/>
<path d="M116.1 43.1l.5 1.4h-1z" fill-rule="evenodd" fill="#fefefe"/>
<path d="M116.1 43.1l.5 1.4h-1z" fill-rule="evenodd" fill="#000"/>
<path d="M113.9 62.6h1.9v3.8h-1.9z" fill-rule="evenodd" fill="#fefefe"/>
<path d="M122.6 88.8v5.1M124.1 92.5h47.1M172.6 88.8v5.1" fill="none" stroke="#000" stroke-width=".14"/>
<path d="M171.2 92l1.4 .5-1.4 .4z" fill-rule="evenodd" fill="#fefefe"/>
<path d="M171.2 92l1.4 .5-1.4 .4z" fill-rule="evenodd" fill="#000"/>
<path d="M122.6 92.5l1.5-.5v.9z" fill-rule="evenodd" fill="#fefefe"/>
<path d="M122.6 92.5l1.5-.5v.9z" fill-rule="evenodd" fill="#000"/>
<path d="M145.7 90.2h3.8v1.9h-3.8z" fill-rule="evenodd" fill="#fff"/>
<path d="M177.3 43.1h3.5M179.3 44.5v41.5M176.9 86h3.9" fill="none" stroke="#000" stroke-width=".14"/>
<path d="M178.8 84.5h1l-.5 1.5z" fill-rule="evenodd" fill="#fefefe"/>
<path d="M178.8 84.5h1l-.5 1.5z" fill-rule="evenodd" fill="#000"/>
<path d="M179.3 43.1l.5 1.4h-1z" fill-rule="evenodd" fill="#fefefe"/>
<path d="M179.3 43.1l.5 1.4h-1z" fill-rule="evenodd" fill="#000"/>
<g fill="#fff">
<path d="M177.1 63.6h1.9v3.8h-1.9z" fill-rule="evenodd"/>
<path d="M140.6 40.2h14.3v2.3h-14.3z" fill-rule="evenodd"/>
</g>
<path d="M140.6 40.2h14.3v2.3h-14.3z" fill="none" stroke="#fefefe" stroke-width=".14"/>
<path d="M116.9 116.5h4.8M116.9 113.1h4.8M118.3 104.8v11.7" fill="none" stroke="#000" stroke-width=".14"/>
<path d="M117.9 115.2h.9l-.5 1.4z" fill-rule="evenodd" fill="#fefefe"/>
<path d="M117.9 115.2h.9l-.5 1.4z" fill-rule="evenodd" fill="#000"/>
<path d="M118.3 113.1l.5 1.4h-.9z" fill-rule="evenodd" fill="#fefefe"/>
<path d="M118.3 113.1l.5 1.4h-.9z" fill-rule="evenodd" fill="#000"/>
<g fill="#fff">
<path d="M116 104.7h1.9v7.8h-1.9z" fill-rule="evenodd"/>
<path d="M180.3 113.1h4v1h-4z" fill-rule="evenodd"/>
</g>
<path d="M180.2 113.1h4.3v1h-4.3z" fill="none" stroke="#000" stroke-width=".14"/>
<path d="M180.3 113.2v.5M184.3 113.2v.5" fill="none" stroke="#000" stroke-width=".16"/>
<path d="M190 152.5h4v1h-4z" fill-rule="evenodd" fill="#fff"/>
<path d="M189.9 152.5h4.3v1h-4.3z" fill="none" stroke="#000" stroke-width=".14"/>
<path d="M190 152.7v.7M194.1 152.7v.7" fill="none" stroke="#000" stroke-width=".16"/>
<path d="M179.4 152.6h4v.9h-4z" fill-rule="evenodd" fill="#fff"/>
<path d="M179.2 152.6h4.3v.9h-4.3z" fill="none" stroke="#000" stroke-width=".14"/>
<path d="M179.4 152.7v.7M183.4 152.7v.7" fill="none" stroke="#000" stroke-width=".16"/>
<g fill="#fff">
<path d="M200.4 125.3h1v11.5h-1z" fill-rule="evenodd"/>
<path d="M200.5 125.3h.7v11.5h-.7z" fill-rule="evenodd"/>
</g>
<path d="M200.5 125.3h.7v11.5h-.7zM121.3 153.7h13.1M129.4 152.6v2.6M130.9 153.7h2.1M134.4 152.3v2.9" fill="none" stroke="#000" stroke-width=".14"/>
<path d="M200.6 125.3h.5M200.6 136.8h.5" fill="none" stroke="#000" stroke-width=".16"/>
<path d="M133 153.3l1.4 .4-1.4 .5z" fill-rule="evenodd" fill="#fefefe"/>
<path d="M133 153.3l1.4 .4-1.4 .5z" fill-rule="evenodd" fill="#000"/>
<path d="M129.5 153.7l1.4-.4v.9z" fill-rule="evenodd" fill="#fefefe"/>
<path d="M129.5 153.7l1.4-.4v.9z" fill-rule="evenodd" fill="#000"/>
<path d="M121.3 151.4h7.8v2h-7.8z" fill-rule="evenodd" fill="#fff"/>
<path d="M152.3 153.7h13.3M160.2 153.1v2.1M165.6 152.3v2.9" fill="none" stroke="#000" stroke-width=".14"/>
<path d="M164.2 153.3l1.5 .4-1.5 .5z" fill-rule="evenodd" fill="#fefefe"/>
<path d="M164.2 153.3l1.5 .4-1.5 .5z" fill-rule="evenodd" fill="#000"/>
<path d="M160.3 153.7l1.4-.4v.9z" fill-rule="evenodd" fill="#fefefe"/>
<path d="M160.3 153.7l1.4-.4v.9z" fill-rule="evenodd" fill="#000"/>
<path d="M152.3 151.5h7.8v1.9h-7.8z" fill-rule="evenodd" fill="#fff"/>
<path d="M199.1 123.5l.6-.2h2.1a1.05 1.05 0 0 1 1.1 1v28.8a1.05 1.05 0 0 1-1.1 1h-2.1a1.05 1.05 0 0 1-1-1v-28.8v-.3z" fill="none" stroke="#000" stroke-width=".16" stroke-dasharray="1 .3" stroke-linecap="butt"/>
<path d="M201.5 117h4.1M201.5 113.1h4.9M203 117.1v2.8zM203 104.8v12.2" fill="none" stroke="#000" stroke-width=".14"/>
<path d="M203 117.1l.4 1.4h-.9z" fill-rule="evenodd" fill="#fefefe"/>
<path d="M203 117.1l.4 1.4h-.9z" fill-rule="evenodd" fill="#000"/>
<path d="M203 110.3v2.8z" fill="none" stroke="#000" stroke-width=".14"/>
<path d="M202.5 111.7h.9l-.4 1.4z" fill-rule="evenodd" fill="#fefefe"/>
<path d="M202.5 111.7h.9l-.4 1.4z" fill-rule="evenodd" fill="#000"/>
<path d="M200.6 104.7h1.9v7.8h-1.9z" fill-rule="evenodd" fill="#fff"/>
<path d="M183.4 92.3h20" fill="none" stroke="#000" stroke-width=".16"/>
<path d="M181.8 72.4v9.4M181.8 81.8h10.4M192.2 81.8v-9.4" fill="none" stroke="#000" stroke-width=".14" stroke-dasharray="1 .3" stroke-linecap="butt"/>
<path d="M145.5 85.2h3.9v1h-3.9z" fill-rule="evenodd" fill="#fff"/>
<path d="M113.8 88.8h11.4M122.6 87.7v2.5M125.2 88.8h2.8zM125.2 86.9v3.3M145.3 85.2h4.3v1h-4.3z" fill="none" stroke="#000" stroke-width=".14"/>
<path d="M145.5 85.4v.7M149.4 85.4v.7" fill="none" stroke="#000" stroke-width=".16"/>
<path d="M125.2 88.8l1.4-.5v1z" fill-rule="evenodd" fill="#fefefe"/>
<path d="M125.2 88.8l1.4-.5v1z" fill-rule="evenodd" fill="#000"/>
<path d="M119.8 88.8h2.8z" fill="none" stroke="#000" stroke-width=".14"/>
<path d="M121.2 88.3l1.4 .5-1.4 .5z" fill-rule="evenodd" fill="#fefefe"/>
<path d="M121.2 88.3l1.4 .5-1.4 .5z" fill-rule="evenodd" fill="#000"/>
<path d="M113.8 86.5h7.8v1.9h-7.8z" fill-rule="evenodd" fill="#fff"/>
<path d="M131.2 88.9h14.3M138.8 87.9v2.4M140.3 88.8h3.8M145.5 86.9v3.4" fill="none" stroke="#000" stroke-width=".14"/>
<path d="M144.1 88.3l1.4 .5-1.4 .5z" fill-rule="evenodd" fill="#fefefe"/>
<path d="M144.1 88.3l1.4 .5-1.4 .5z" fill-rule="evenodd" fill="#000"/>
<path d="M138.8 88.8l1.5-.5v1z" fill-rule="evenodd" fill="#fefefe"/>
<path d="M138.8 88.8l1.5-.5v1z" fill-rule="evenodd" fill="#000"/>
<path d="M131.2 86.6h7.8v1.9h-7.8z" fill-rule="evenodd" fill="#fff"/>
<path d="M170 87.7v2.6M170 88.8h12.4M172.6 86.9v3.4M172.6 88.8h2.9z" fill="none" stroke="#000" stroke-width=".14"/>
<path d="M172.6 88.8l1.5-.5v1z" fill-rule="evenodd" fill="#fefefe"/>
<path d="M172.6 88.8l1.5-.5v1z" fill-rule="evenodd" fill="#000"/>
<path d="M167.1 88.8h2.8z" fill="none" stroke="#000" stroke-width=".14"/>
<path d="M168.5 88.3l1.4 .5-1.4 .5z" fill-rule="evenodd" fill="#fefefe"/>
<path d="M168.5 88.3l1.4 .5-1.4 .5z" fill-rule="evenodd" fill="#000"/>
<path d="M174.6 86.6h7.8v1.9h-7.8z" fill-rule="evenodd" fill="#fff"/>
<path d="M149.5 87.8v2.5M149.5 88.8h15.1M156.1 86.9v3.4" fill="none" stroke="#000" stroke-width=".14"/>
<path d="M154.7 88.3l1.4 .5-1.4 .5z" fill-rule="evenodd" fill="#fefefe"/>
<path d="M154.7 88.3l1.4 .5-1.4 .5z" fill-rule="evenodd" fill="#000"/>
<path d="M149.6 88.8l1.5-.5v1z" fill-rule="evenodd" fill="#fefefe"/>
<path d="M149.6 88.8l1.5-.5v1z" fill-rule="evenodd" fill="#000"/>
<path d="M156.8 86.6h7.8v1.9h-7.8z" fill-rule="evenodd" fill="#fff"/>
<path d="M122 83.6h12.5M129.5 82.8v2.3M130.9 83.6h2.2M134.5 82.3v2.8" fill="none" stroke="#000" stroke-width=".14"/>
<path d="M133.1 83.1l1.4 .5-1.4 .5z" fill-rule="evenodd" fill="#fefefe"/>
<path d="M133.1 83.1l1.4 .5-1.4 .5z" fill-rule="evenodd" fill="#000"/>
<path d="M129.5 83.6l1.4-.5v1z" fill-rule="evenodd" fill="#fefefe"/>
<path d="M129.5 83.6l1.4-.5v1z" fill-rule="evenodd" fill="#000"/>
<path d="M122 81.4h7.7v1.9h-7.7z" fill-rule="evenodd" fill="#fff"/>
<path d="M152.8 83.8h12.9M160.3 83.2v2.1M161.7 83.9h2.5M165.7 82.4v2.9" fill="none" stroke="#000" stroke-width=".14"/>
<path d="M164.2 83.4l1.5 .5-1.5 .5z" fill-rule="evenodd" fill="#fefefe"/>
<path d="M164.2 83.4l1.5 .5-1.5 .5z" fill-rule="evenodd" fill="#000"/>
<path d="M160.3 83.9l1.4-.5v1z" fill-rule="evenodd" fill="#fefefe"/>
<path d="M160.3 83.9l1.4-.5v1z" fill-rule="evenodd" fill="#000"/>
<path d="M152.8 81.6h7.8v1.9h-7.8z" fill-rule="evenodd" fill="#fff"/>
<path d="M128 88.3v8.7h9.7M167 87.6v9.4h-10M128 158v9.8h9.6M166.9 157.2v10.6h-10M202.6 153.7l3 3h2.8" fill="none" stroke="#000" stroke-width=".14"/>
<path d="M121.8 84.9l.6-.3h7.3a.91 .91 0 0 1 .9 .9v1.9a.91 .91 0 0 1-.9 .9h-7.3a.91 .91 0 0 1-.9-.9v-1.9zM165 84.2l.7-.2h7.2a.91 .91 0 0 1 .9 .9v1.8a.91 .91 0 0 1-.9 .9h-7.2a.91 .91 0 0 1-.9-.9v-1.8zM121.7 154.5l.7-.3h7.2a.91 .91 0 0 1 .9 .9v1.9a.91 .91 0 0 1-.9 .9h-7.2a.91 .91 0 0 1-1-.9v-1.9zM165 153.9l.6-.3h7.2a.91 .91 0 0 1 1 .9v1.8a.91 .91 0 0 1-1 .9h-7.2a.91 .91 0 0 1-.9-.9v-1.8z" fill="none" stroke="#000" stroke-width=".16" stroke-dasharray="1 .3" stroke-linecap="butt"/>
<g fill="#000">
<circle cx="128.1" cy="88.4" r=".4"/>
<circle cx="167.2" cy="87.8" r=".4"/>
<circle cx="128.1" cy="158.1" r=".4"/>
<circle cx="167" cy="157.3" r=".4"/>
</g>
<path d="M239.8 96.3h10.5v66.3h-10.5z" fill-rule="evenodd" fill="#fefefe"/>
<g fill="none" stroke="#000" stroke-width=".32">
<path d="M236.3 15.8h21.4M250.6 10.6v26.6M236.3 20.1h21.4M236.3 24.4h21.4M236.3 28.7h21.4M236.3 32.9h21.4M236.3 37.2h21.4M236.3 166.4h21.4M236.3 170.7h21.4M236.3 175h21.4M236.3 179.3h21.4M236.3 183.6h21.4"/>
<path d="M236.3 187.8h21.4"/>
</g>
<path d="M236.3 10.6h21.4v185.7h-21.4z" fill="none" stroke="#000" stroke-width=".48"/>
<g font-size="5.7">
<text x="142.6" y="66.1">A</text>
<text x="140.9" y="135.4">A</text>
<text x="181.9" y="137.7">B</text>
<text x="244.3" y="194.1">3.2</text>
</g>
<text font-size="3.8" x="243.1" y="162.2" transform="rotate(-90 243.1 162.2)">THE FAIRFIELD B MODEL</text>
<g font-size="2.9">
<text x="242.2" y="86.6" transform="rotate(-90 242.2 86.6)">JAMES WENTLING/ARCHITECT</text>
<text x="246.3" y="162.2" transform="rotate(-90 246.3 162.2)">Client Address</text>
<text x="249.2" y="162.2" transform="rotate(-90 249.2 162.2)">City, State</text>
</g>
<g font-size="2.2">
<text x="247.9" y="86.6" transform="rotate(-90 247.9 86.6)">100 S. BROAD STREET, SUITE 1524</text>
<text x="250.4" y="86.6" transform="rotate(-90 250.4 86.6)">PHILADELPHIA, PA 19110-1023</text>
<text x="253" y="86.6" transform="rotate(-90 253 86.6)">(215) 568-2551 (888) 675-5318 FAX</text>
<text x="255.5" y="86.6" transform="rotate(-90 255.5 86.6)">email -infomation@wentlinghouseplans.com</text>
</g>
<g font-size="1.9">
<text x="183.4" y="92.1">SECOND FLOOR PLAN</text>
<text x="184.7" y="168.3">FIRST FLOOR PLAN</text>
<text x="246.6" y="169.5">DN</text>
<text x="246.7" y="173.8">JW</text>
<text x="244.5" y="178.5">09-15-11</text>
<text x="89.2" y="184.8">WALL BRACED WALL LINES CALCULATIONS - CODE REFERENCE: 2009 IRC, SECTION 602.10.4 CONTINUOUS SHEATHING METHOD</text>
<text x="243.2" y="182.8">AS NOTED</text>
<text x="244.8" y="187.1">26-01 B</text>
</g>
<g font-size="1.4">
<text x="236.8" y="12.3">REVISIONS</text>
<text x="252.6" y="12.3">BY</text>
<text x="146.3" y="38.7">35'</text>
<text x="138.8" y="42">6' REQ. - 26' PROVIDED</text>
<text x="115.7" y="65.6" transform="rotate(-90 115.7 65.6)">30'</text>
<text x="178.9" y="66.6" transform="rotate(-90 178.9 66.6)">30'</text>
<text x="181.5" y="71.1" transform="rotate(-90 181.5 71.1)">6' REQ. - 27' PROVIDED</text>
<text x="118" y="72.2" transform="rotate(-90 118 72.2)">6' REQ. - 25' PROVIDED</text>
<text x="122.6" y="82.8">42&quot; MIN.</text>
<text x="153.6" y="82.9">42&quot; MIN.</text>
<text x="114.5" y="88">22&quot; MIN.</text>
<text x="132" y="88">48&quot; MIN.</text>
<text x="157.6" y="88">48&quot; MIN.</text>
<text x="175.3" y="88">22&quot; MIN.</text>
<text x="140.5" y="94.5">6' REQ. - 15' PROVIDED</text>
<text x="146.4" y="91.7">35'</text>
<text x="183.4" y="94.1">SCALE 1/8&quot; = 1'-0&quot; - 8'-0&quot;CLG.</text>
<text x="138.3" y="97.6">BRACE PER METHOD CS-PF</text>
<text x="138.3" y="99.5">SEE DETAIL 1 &amp; 2 ON SHEET 5.1</text>
<text x="146.3" y="105.6">35'</text>
<text x="185.5" y="105.6">20'</text>
<text x="117.9" y="111.5" transform="rotate(-90 117.9 111.5)">30&quot; MIN.</text>
<text x="138.9" y="108.5">12' REQ. - 15' PROVIDED</text>
<text x="177.8" y="108.9">12' REQ. - 18' PROVIDED</text>
<text x="202.5" y="111.5" transform="rotate(-90 202.5 111.5)">34&quot; MIN.</text>
<text x="114.8" y="135.6" transform="rotate(-90 114.8 135.6)">30'</text>
<text x="167.8" y="135.7" transform="rotate(-90 167.8 135.7)">30'</text>
<text x="206.6" y="134.3" transform="rotate(-90 206.6 134.3)">28'</text>
<text x="117.7" y="143.4" transform="rotate(-90 117.7 143.4)">12' REQ. - 19' PROVIDED</text>
<text x="165.6" y="147.7" transform="rotate(-90 165.6 147.7)">METHOD GB - 24' REQ. - 28' PROVIDED</text>
<text x="122" y="153">42&quot; MIN.</text>
<text x="153" y="153">42&quot; MIN.</text>
<text x="114.4" y="157.9">22&quot; MIN.</text>
<text x="131.2" y="157.9">42&quot; MIN.</text>
<text x="146.3" y="160.4">35'</text>
<text x="157.6" y="157.9">42&quot; MIN.</text>
<text x="175.2" y="157.9">22&quot; MIN.</text>
<text x="185.7" y="160.3">20'</text>
<text x="208.8" y="157">BRACE PER METHOD CS-PF</text>
<text x="208.8" y="158.9">SEE DETAIL 1 ON SHEET 5.1</text>
<text x="80.4" y="166">NOTE: ALL EXTERIOR WALLS ARE TO BE</text>
<text x="80.4" y="167.9">CONTINUOUSLY SHEATHED WITH 7/16&quot;</text>
<text x="138.8" y="163.9">12' REQ. - 14' PROVIDED</text>
<text x="178.5" y="163.2">12' REQ. - 14' PROVIDED</text>
<text x="80.4" y="169.8">WOOD STRUCTURAL PANELS AND NAILED</text>
<text x="80.4" y="171.7">W/ 8d COMMON NAILS @ 6&quot;O.C. AT EDGE,</text>
<text x="80.4" y="173.6">12&quot; O.C. AT FIELD PER METHOD 3,</text>
<text x="138.2" y="168.4">BRACE PER METHOD CS-PF</text>
<text x="138.2" y="170.3">SEE DETAIL 1 &amp; 2 ON SHEET 5.1</text>
<text x="184.7" y="170.3">SCALE 1/8&quot; = 1'-0&quot; - 9'-0&quot;CLG.</text>
<text x="236.8" y="168">DRAWN</text>
<text x="236.9" y="172.3">CHECKED</text>
<text x="80.4" y="175.5">INTERNATIONAL RESIDENTIAL CODE,</text>
<text x="80.4" y="177.4">2006 ED., TABLE R602.10.1</text>
<text x="236.9" y="176.6">DATE</text>
<text x="236.8" y="180.9">SCALE</text>
<text x="236.9" y="185.2">JOB NO.</text>
<text x="123.8" y="188.3">TABLE R602.10.1.2 (1) 90 MPH OR LESS, METHOD CS AND GB WITH BRACED WALL LINE SPACING @ 40'</text>
<text x="236.9" y="189.5">SHEET</text>
</g>
</svg>
